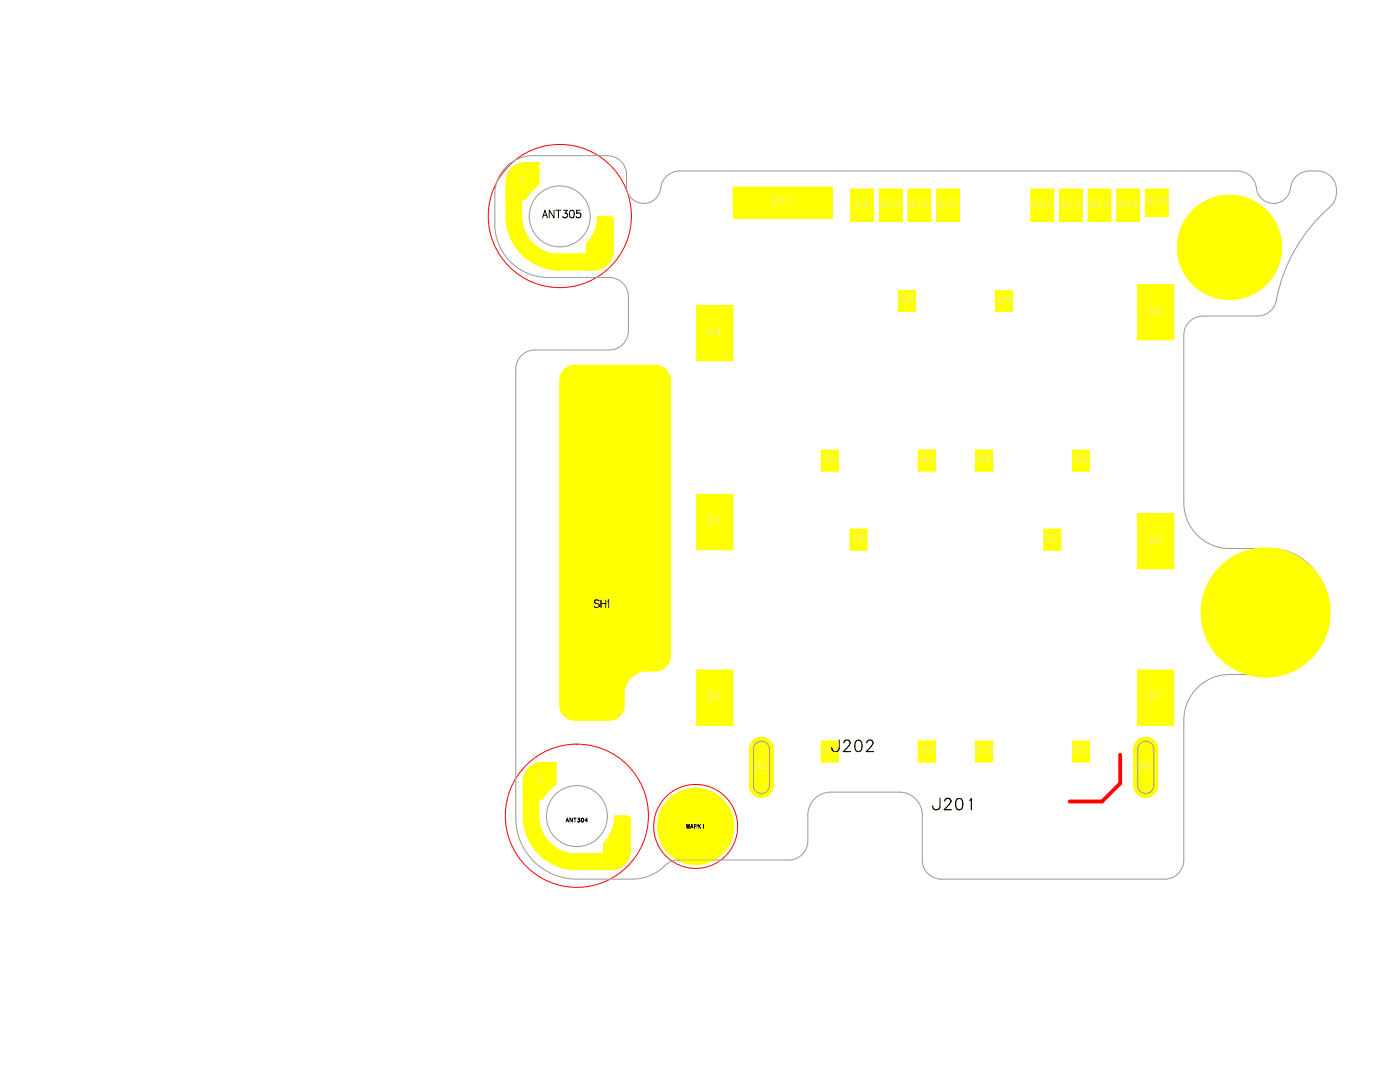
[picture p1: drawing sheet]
<svg xmlns="http://www.w3.org/2000/svg" width="279mm" height="216mm" viewBox="0 0 279 216" stroke-linecap="round" stroke-linejoin="round" font-family="sans-serif">
<!-- layer: 1 -->
<g fill="#ff0" stroke="#ff0" stroke-width=".2">
<path d="M186.9 37.7h4.6v6.5h-4.6z" fill-rule="evenodd"/>
<path d="M211.4 37.7h4.6v6.5h-4.6z" fill-rule="evenodd"/>
<path d="M227 133.7h7.3v11h-7.3z" fill-rule="evenodd"/>
<path d="M227 102.5h7.3v11h-7.3z" fill-rule="evenodd"/>
<path d="M227 56.8h7.3v11h-7.3z" fill-rule="evenodd"/>
<path d="M139 61h7.3v11h-7.3z" fill-rule="evenodd"/>
<path d="M139 98.7h7.3v11h-7.3z" fill-rule="evenodd"/>
<path d="M139 133.7h7.3v11h-7.3z" fill-rule="evenodd"/>
<path d="M146.3 37.3h19.8v6.3h-19.8z" fill-rule="evenodd"/>
<path d="M228.6 37.7h4.6v5.5h-4.6z" fill-rule="evenodd"/>
<path d="M222.9 37.7h4.5v6.5h-4.5z" fill-rule="evenodd"/>
<path d="M150.3 147.8a2.37 2.37 0 0 1 2.6-.5 2.37 2.37 0 0 1 1.4 2.2v7.2a2.36 2.36 0 0 1-2.3 2.4 2.36 2.36 0 0 1-2.4-2.4v-7.4l.2-.8z" fill-rule="evenodd"/>
<path d="M227 147.8a2.36 2.36 0 0 1 2.6-.5 2.36 2.36 0 0 1 1.4 2.2v7.2a2.36 2.36 0 0 1-2.3 2.4 2.36 2.36 0 0 1-2.4-2.4v-7.2a2.3 2.3 0 0 1 .7-1.7z" fill-rule="evenodd"/>
<path d="M217.2 37.7h4.5v6.5h-4.5z" fill-rule="evenodd"/>
<path d="M205.7 37.7h4.6v6.5h-4.6z" fill-rule="evenodd"/>
<path d="M169.8 37.7h4.5v6.5h-4.5z" fill-rule="evenodd"/>
<path d="M175.5 37.7h4.6v6.5h-4.6z" fill-rule="evenodd"/>
<path d="M181.2 37.7h4.6v6.5h-4.6z" fill-rule="evenodd"/>
<path d="M183.3 147.9h3.4v4.1h-3.4z" fill-rule="evenodd"/>
<path d="M194.7 147.9h3.4v4.1h-3.4z" fill-rule="evenodd"/>
<path d="M179.3 58h3.4v4.2h-3.4z" fill-rule="evenodd"/>
<path d="M198.6 58h3.5v4.2h-3.5z" fill-rule="evenodd"/>
<path d="M163.9 89.8h3.4v4.2h-3.4z" fill-rule="evenodd"/>
<path d="M183.3 89.8h3.4v4.2h-3.4z" fill-rule="evenodd"/>
<path d="M194.7 89.8h3.4v4.2h-3.4z" fill-rule="evenodd"/>
<path d="M214 89.8h3.5v4.2h-3.5z" fill-rule="evenodd"/>
<path d="M208.3 105.6h3.5v4.2h-3.5z" fill-rule="evenodd"/>
<path d="M214 147.9h3.5v4.1h-3.5z" fill-rule="evenodd"/>
<path d="M163.9 147.9h3.4v4.1h-3.4z" fill-rule="evenodd"/>
<path d="M169.6 105.6h3.5v4.2h-3.5z" fill-rule="evenodd"/>
<path d="M122.7 162.8h2.3a.72 .72 0 0 1 .8 .8v6.1a3.8 3.8 0 0 1-3.8 3.8h-1.5v-5.1a8 8 0 0 0 2.2-5.6z" fill-rule="evenodd"/>
<path d="M104.5 162.8h3a7.6 7.6 0 0 0 7.6 7.7v3a10.7 10.7 0 0 1-10.6-10.7z" fill-rule="evenodd"/>
<path d="M105.4 153.4a3.8 3.8 0 0 1 2.9-1.2h2.6v4.3l-1.2 1-1.4 1.9h-3.8v-3.4a3.7 3.7 0 0 1 .9-2.6z" fill-rule="evenodd"/>
<path d="M106.2 154.5h2.7v2.6h-2.7z" fill-rule="evenodd"/>
<path d="M119.3 43.2h2.3a.7 .7 0 0 1 .8 .7v6.1a3.8 3.8 0 0 1-3.8 3.9h-1.6v-5.2a8.1 8.1 0 0 0 2.3-5.5z" fill-rule="evenodd"/>
<path d="M101 43.2h3.1a7.6 7.6 0 0 0 7.6 7.6v3.1a10.7 10.7 0 0 1-10.7-10.7z" fill-rule="evenodd"/>
<path d="M102 33.8a3.9 3.9 0 0 1 2.8-1.3h2.7v4.3l-.6 .5a8.3 8.3 0 0 0-2.1 2.5h-3.8v-3.5a3.9 3.9 0 0 1 1-2.5z" fill-rule="evenodd"/>
<path d="M102.8 34.8h2.7v2.7h-2.7z" fill-rule="evenodd"/>
<path d="M117.9 120.4h2.7v2.6h-2.7z" fill-rule="evenodd"/>
<path d="M187.1 37.9h4.2v6.1h-4.2z" fill-rule="evenodd"/>
<path d="M211.6 37.9h4.2v6.1h-4.2z" fill-rule="evenodd"/>
<path d="M227.2 133.9h6.9v10.7h-6.9z" fill-rule="evenodd"/>
<path d="M227.2 102.7h6.9v10.6h-6.9z" fill-rule="evenodd"/>
<path d="M227.2 57h6.9v10.6h-6.9z" fill-rule="evenodd"/>
<path d="M139.2 61.1h6.9v10.7h-6.9z" fill-rule="evenodd"/>
<path d="M139.2 98.8h6.9v10.7h-6.9z" fill-rule="evenodd"/>
<path d="M139.2 133.9h6.9v10.7h-6.9z" fill-rule="evenodd"/>
<path d="M146.5 37.5h19.4v5.9h-19.4z" fill-rule="evenodd"/>
<path d="M228.8 37.9h4.2v5.1h-4.2z" fill-rule="evenodd"/>
<path d="M223.1 37.9h4.1v6.1h-4.1z" fill-rule="evenodd"/>
<path d="M217.3 37.9h4.2v6.1h-4.2z" fill-rule="evenodd"/>
<path d="M205.9 37.9h4.2v6.1h-4.2z" fill-rule="evenodd"/>
<path d="M170 37.9h4.1v6.1h-4.1z" fill-rule="evenodd"/>
<path d="M175.7 37.9h4.2v6.1h-4.2z" fill-rule="evenodd"/>
<path d="M181.4 37.9h4.2v6.1h-4.2z" fill-rule="evenodd"/>
<path d="M183.4 148.1h3.1v3.8h-3.1z" fill-rule="evenodd"/>
<path d="M194.9 148.1h3v3.8h-3z" fill-rule="evenodd"/>
<path d="M179.5 58.2h3v3.8h-3z" fill-rule="evenodd"/>
<path d="M198.8 58.2h3.1v3.8h-3.1z" fill-rule="evenodd"/>
<path d="M164.1 90h3v3.8h-3z" fill-rule="evenodd"/>
<path d="M183.4 90h3.1v3.8h-3.1z" fill-rule="evenodd"/>
<path d="M194.9 90h3v3.8h-3z" fill-rule="evenodd"/>
<path d="M214.2 90h3.1v3.8h-3.1z" fill-rule="evenodd"/>
<path d="M208.5 105.8h3.1v3.8h-3.1z" fill-rule="evenodd"/>
<path d="M214.2 148.1h3.1v3.8h-3.1z" fill-rule="evenodd"/>
<path d="M164.1 148.1h3v3.8h-3z" fill-rule="evenodd"/>
<path d="M169.8 105.8h3.1v3.8h-3.1z" fill-rule="evenodd"/>
<path d="M122.7 162.8h2.3a.72 .72 0 0 1 .8 .8v6.1a3.8 3.8 0 0 1-3.8 3.8h-1.5v-5.1a8 8 0 0 0 2.2-5.6z" fill-rule="evenodd"/>
<path d="M114.2 170.4h7v3.1h-7z" fill-rule="evenodd"/>
<path d="M104.5 162.8h3a7.6 7.6 0 0 0 7.6 7.7v3a10.7 10.7 0 0 1-10.6-10.7z" fill-rule="evenodd"/>
<path d="M104.5 158.6h3v5.1h-3z" fill-rule="evenodd"/>
<path d="M105.4 153.4a3.8 3.8 0 0 1 2.9-1.2h2.6v4.3l-1.2 1-1.4 1.9h-3.8v-3.4a3.7 3.7 0 0 1 .9-2.6z" fill-rule="evenodd"/>
<path d="M106.4 154.7h2.3v2.3h-2.3z" fill-rule="evenodd"/>
<path d="M119.3 43.2h2.3a.7 .7 0 0 1 .8 .7v6.1a3.8 3.8 0 0 1-3.8 3.9h-1.6v-5.2a8.1 8.1 0 0 0 2.3-5.5z" fill-rule="evenodd"/>
<path d="M110.8 50.7h7v3.2h-7z" fill-rule="evenodd"/>
<path d="M101 43.2h3.1a7.6 7.6 0 0 0 7.6 7.6v3.1a10.7 10.7 0 0 1-10.7-10.7z" fill-rule="evenodd"/>
<path d="M101 38.9h3.1v5.1h-3.1z" fill-rule="evenodd"/>
<path d="M102 33.8a3.9 3.9 0 0 1 2.8-1.3h2.7v4.3l-.6 .5a8.3 8.3 0 0 0-2.1 2.5h-3.8v-3.5a3.9 3.9 0 0 1 1-2.5z" fill-rule="evenodd"/>
<path d="M103 35h2.3v2.3h-2.3z" fill-rule="evenodd"/>
<path d="M118.1 120.5h2.3v2.3h-2.3z" fill-rule="evenodd"/>
<path d="M187.1 37.9h4.2v6.1h-4.2z" fill-rule="evenodd"/>
<path d="M211.6 37.9h4.2v6.1h-4.2z" fill-rule="evenodd"/>
<path d="M227.2 133.9h6.9v10.7h-6.9z" fill-rule="evenodd"/>
<path d="M227.2 102.7h6.9v10.6h-6.9z" fill-rule="evenodd"/>
<path d="M227.2 57h6.9v10.6h-6.9z" fill-rule="evenodd"/>
<path d="M139.2 61.1h6.9v10.7h-6.9z" fill-rule="evenodd"/>
<path d="M139.2 98.8h6.9v10.7h-6.9z" fill-rule="evenodd"/>
<path d="M139.2 133.9h6.9v10.7h-6.9z" fill-rule="evenodd"/>
<path d="M146.5 37.5h19.4v5.9h-19.4z" fill-rule="evenodd"/>
<path d="M228.8 37.9h4.2v5.1h-4.2z" fill-rule="evenodd"/>
<path d="M223.1 37.9h4.1v6.1h-4.1z" fill-rule="evenodd"/>
<path d="M217.3 37.9h4.2v6.1h-4.2z" fill-rule="evenodd"/>
<path d="M205.9 37.9h4.2v6.1h-4.2z" fill-rule="evenodd"/>
<path d="M170 37.9h4.1v6.1h-4.1z" fill-rule="evenodd"/>
<path d="M175.7 37.9h4.2v6.1h-4.2z" fill-rule="evenodd"/>
<path d="M181.4 37.9h4.2v6.1h-4.2z" fill-rule="evenodd"/>
<path d="M183.4 148.1h3.1v3.8h-3.1z" fill-rule="evenodd"/>
<path d="M194.9 148.1h3v3.8h-3z" fill-rule="evenodd"/>
<path d="M179.5 58.2h3v3.8h-3z" fill-rule="evenodd"/>
<path d="M198.8 58.2h3.1v3.8h-3.1z" fill-rule="evenodd"/>
<path d="M164.1 90h3v3.8h-3z" fill-rule="evenodd"/>
<path d="M183.4 90h3.1v3.8h-3.1z" fill-rule="evenodd"/>
<path d="M194.9 90h3v3.8h-3z" fill-rule="evenodd"/>
<path d="M214.2 90h3.1v3.8h-3.1z" fill-rule="evenodd"/>
<path d="M208.5 105.8h3.1v3.8h-3.1z" fill-rule="evenodd"/>
<path d="M214.2 148.1h3.1v3.8h-3.1z" fill-rule="evenodd"/>
<path d="M164.1 148.1h3v3.8h-3z" fill-rule="evenodd"/>
<path d="M169.8 105.8h3.1v3.8h-3.1z" fill-rule="evenodd"/>
<path d="M122.7 162.8h2.3a.72 .72 0 0 1 .8 .8v6.1a3.8 3.8 0 0 1-3.8 3.8h-1.5v-5.1a8 8 0 0 0 2.2-5.6z" fill-rule="evenodd"/>
<path d="M114.2 170.4h7v3.1h-7z" fill-rule="evenodd"/>
<path d="M104.5 162.8h3a7.6 7.6 0 0 0 7.6 7.7v3a10.7 10.7 0 0 1-10.6-10.7z" fill-rule="evenodd"/>
<path d="M104.5 158.6h3v5.1h-3z" fill-rule="evenodd"/>
<path d="M105.4 153.4a3.8 3.8 0 0 1 2.9-1.2h2.6v4.3l-1.2 1-1.4 1.9h-3.8v-3.4a3.7 3.7 0 0 1 .9-2.6z" fill-rule="evenodd"/>
<path d="M106.4 154.7h2.3v2.3h-2.3z" fill-rule="evenodd"/>
<path d="M119.3 43.2h2.3a.7 .7 0 0 1 .8 .7v6.1a3.8 3.8 0 0 1-3.8 3.9h-1.6v-5.2a8.1 8.1 0 0 0 2.3-5.5z" fill-rule="evenodd"/>
<path d="M110.8 50.7h7v3.2h-7z" fill-rule="evenodd"/>
<path d="M101 43.2h3.1a7.6 7.6 0 0 0 7.6 7.6v3.1a10.7 10.7 0 0 1-10.7-10.7z" fill-rule="evenodd"/>
<path d="M101 38.9h3.1v5.1h-3.1z" fill-rule="evenodd"/>
<path d="M102 33.8a3.9 3.9 0 0 1 2.8-1.3h2.7v4.3l-.6 .5a8.3 8.3 0 0 0-2.1 2.5h-3.8v-3.5a3.9 3.9 0 0 1 1-2.5z" fill-rule="evenodd"/>
<path d="M103 35h2.3v2.3h-2.3z" fill-rule="evenodd"/>
<path d="M118.1 120.5h2.3v2.3h-2.3z" fill-rule="evenodd"/>
<path d="M150.3 147.8a2.37 2.37 0 0 1 2.6-.5 2.37 2.37 0 0 1 1.4 2.2v7.2a2.36 2.36 0 0 1-2.3 2.4 2.36 2.36 0 0 1-2.4-2.4v-7.4l.2-.8z" fill-rule="evenodd"/>
<path d="M227 147.8a2.36 2.36 0 0 1 2.6-.5 2.36 2.36 0 0 1 1.4 2.2v7.2a2.36 2.36 0 0 1-2.3 2.4 2.36 2.36 0 0 1-2.4-2.4v-7.2a2.3 2.3 0 0 1 .7-1.7z" fill-rule="evenodd"/>
<path d="M112.4 74a3 3 0 0 1 2.4-1.1h16a3 3 0 0 1 3 3v54.9a3 3 0 0 1-3 3.1h-1.7a4.6 4.6 0 0 0-4.5 4.6v2.2a3 3 0 0 1-3.1 3h-6.7a3 3 0 0 1-3.1-3v-64.8a2.99 2.99 0 0 1 .7-1.9z" fill-rule="evenodd"/>
<circle cx="138.8" cy="164.9" r="7.6"/>
<circle cx="138.8" cy="164.9" r="3.8"/>
<circle cx="252.6" cy="122.2" r="12.9"/>
<circle cx="245.4" cy="49.4" r="10.4"/>
<circle cx="252.6" cy="121.6" r="10.4"/>
</g>
<path d="M223.6 150.6v5.7l-3.7 3.6h-6.4" fill="none" stroke="#f00" stroke-width=".76"/>
<g fill="none" stroke="#f00" stroke-width=".2">
<path d="M114.7 119.4v6.9h6.8"/>
<circle cx="111.7" cy="43.1" r="14.3"/>
<circle cx="115.1" cy="162.8" r="14.3"/>
<circle cx="138.8" cy="164.9" r="8.4"/>
</g>
<g fill="none" stroke="#999" stroke-width=".2">
<path d="M250.7 37.5a3.8 3.8 0 0 0-3.8-3.4h-111.2a4 4 0 0 0-4 4.1 3.4 3.4 0 0 1-3.7 2.4 3.4 3.4 0 0 1-3-3.4 6.1 6.1 0 0 0-.6-4.5 3.8 3.8 0 0 0-3.2-1.6h-14.8a7.6 7.6 0 0 0-7.6 7.6l-.1 6a10.7 10.7 0 0 0 10.7 10.7h12.2a3.8 3.8 0 0 1 3.8 3.8v6.8a3.8 3.8 0 0 1-3.8 3.8h-14.8a3.8 3.8 0 0 0-3.9 3.8v89.6a12.2 12.2 0 0 0 12.2 12.2h11.1a9.4 9.4 0 0 0 6.9-3l1.3-.7 1-.1h22a3.8 3.8 0 0 0 3.8-3.8v-5.2a4.6 4.6 0 0 1 4.6-4.5h13.7a4.6 4.6 0 0 1 4.6 4.5v9a3.8 3.8 0 0 0 3.8 3.8h44.5a3.8 3.8 0 0 0 3.9-3.8v-27.9a9.1 9.1 0 0 1 9.1-9.1h8a11.4 11.4 0 0 0 11.4-11.4 12.8 12.8 0 0 0-2.5-9.5 11.4 11.4 0 0 0-8.9-4.3h-8a9.1 9.1 0 0 1-9.1-9.1v-33.4a3.8 3.8 0 0 1 3.8-3.8h10.9a3.8 3.8 0 0 0 3.7-3.1 32.7 32.7 0 0 1 10.7-18.7M250.7 37.5a3.4 3.4 0 0 0 3.4 3.1 3.4 3.4 0 0 0 3.4-3.1 3.8 3.8 0 0 1 3.8-3.4 5 5 0 0 1 4.3 1.1 4.4 4.4 0 0 1-.2 6.1M150.8 148.4a1.59 1.59 0 0 1 1.8-.4 1.59 1.59 0 0 1 .9 1.5l.1 7.2a1.61 1.61 0 0 1-1.6 1.6 1.61 1.61 0 0 1-1.6-1.6v-7.2v-.4zM227.5 148.4a1.61 1.61 0 0 1 1.8-.4 1.61 1.61 0 0 1 1 1.5v7.2a1.61 1.61 0 0 1-1.6 1.6 1.61 1.61 0 0 1-1.7-1.6v-7.2l.1-.4z"/>
<circle cx="111.7" cy="43.2" r="6.1"/>
<circle cx="245.4" cy="49.4" r="6.1"/>
<circle cx="252.6" cy="122.4" r="6.1"/>
<circle cx="115.1" cy="162.8" r="6.1"/>
</g>
<g font-size="3.4">
<text x="165.6" y="150">J202</text>
<text x="185.7" y="161.6">J201</text>
</g>
<g font-size="2.3" fill="#e8e8e8">
<text x="103.6" y="36.4">1</text>
<text x="154.1" y="40.7">A17</text>
<text x="170.7" y="41.2">A9</text>
<text x="175.7" y="41.2">A10</text>
<text x="181.4" y="41.2">A11</text>
<text x="187.1" y="41.2">A12</text>
<text x="206" y="41.2">A13</text>
<text x="211.7" y="41.2">A14</text>
<text x="217.4" y="41.2">A15</text>
<text x="223.1" y="41.2">A16</text>
<text x="228.8" y="40.7">A18</text>
<text x="179.8" y="60.3">S2</text>
<text x="199.1" y="60.4">S5</text>
<text x="229.2" y="62.6">A5</text>
<text x="141.3" y="66.8">A4</text>
<text x="164.4" y="92.2">S1</text>
<text x="183.7" y="92.2">S3</text>
<text x="195.2" y="92.2">S4</text>
<text x="214.5" y="92.2">S6</text>
<text x="141.3" y="104.4">A3</text>
<text x="170.1" y="108">S8</text>
<text x="208.1" y="108">S11</text>
<text x="229.2" y="108.3">A6</text>
<text x="118.7" y="122">1</text>
<text x="141.3" y="139.5">A2</text>
<text x="229.2" y="139.5">A7</text>
<text x="150.5" y="153.4">A1</text>
<text x="164.4" y="150.3">S7</text>
<text x="183.7" y="150.2">S9</text>
<text x="194.5" y="150.2">S10</text>
<text x="213.9" y="150.2">S12</text>
<text x="227.3" y="153.4">A8</text>
<text x="107" y="156.1">1</text>
<text x="138.3" y="165.2">1</text>
</g>
<g font-size="2.3">
<text x="107.7" y="43.3">ANT305</text>
<text x="118.6" y="121.2">SH1</text>
</g>
<g font-size="1.1">
<text x="113.3" y="163.9">ANT304</text>
<text x="137.1" y="165.2">MARK1</text>
</g>
</svg>
